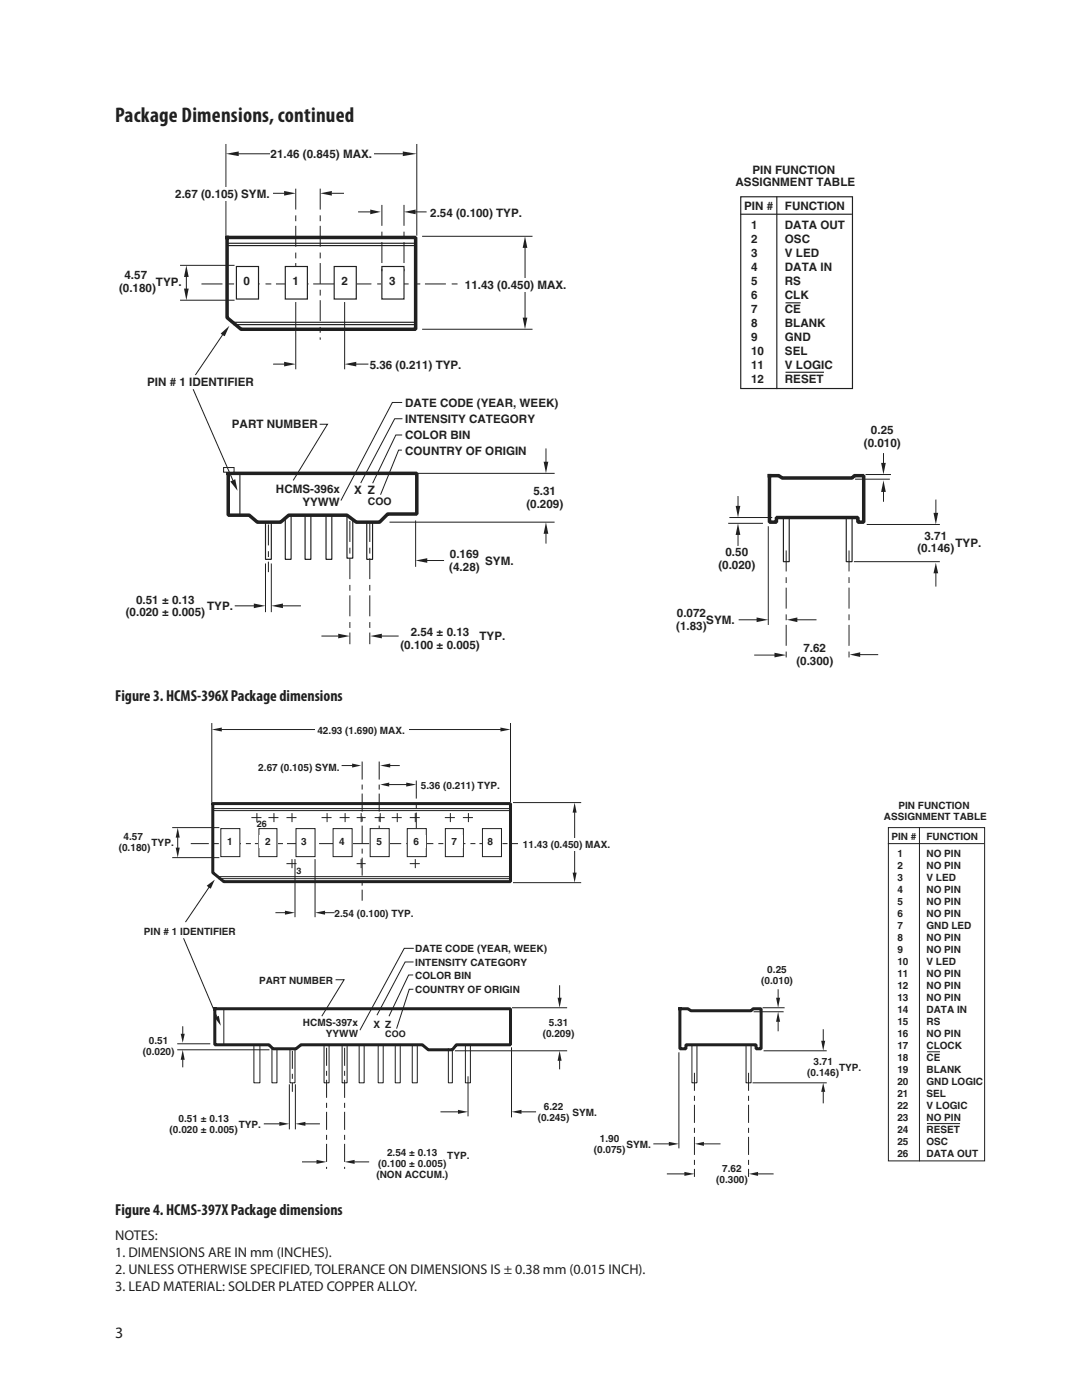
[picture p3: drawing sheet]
<svg xmlns="http://www.w3.org/2000/svg" width="216mm" height="279mm" viewBox="0 0 216 279" stroke-linecap="round" stroke-linejoin="round" font-family="sans-serif">
<path d="M53 102.8v8.8h1.1v-8.8M56.9 102.8v8.8h1.2v-8.8M60.9 102.8v8.8h1.1v-8.8M65.1 102.8v8.8h1.1v-8.8M69.2 102.6v8.8h1.2v-8.8M73.2 102.8v8.8h1.1v-8.8" fill="none" stroke="#231f20" stroke-width=".23"/>
<path d="M78.3 94.5h32.3M77.8 104.2h32.8M82.9 104v9" fill="none" stroke="#231f20" stroke-width=".2"/>
<path d="M54.1 120.9l2.4-.5v1z" fill="#231f20"/>
<path d="M56.5 120.9h3.4" fill="none" stroke="#231f20" stroke-width=".2"/>
<path d="M50.7 120.4l2.3 .5-2.3 .5z" fill="#231f20"/>
<path d="M46.9 120.9h3.8" fill="none" stroke="#231f20" stroke-width=".2"/>
<path d="M73.9 126.9l2.3-.4v.9z" fill="#231f20"/>
<path d="M76.2 126.9h3.3" fill="none" stroke="#231f20" stroke-width=".2"/>
<path d="M67.5 126.5l2.3 .4-2.3 .5z" fill="#231f20"/>
<path d="M64.2 126.9h3.3" fill="none" stroke="#231f20" stroke-width=".2"/>
<path d="M82.9 111.9l2.4-.5v.9z" fill="#231f20"/>
<path d="M85.3 111.9h3.2" fill="none" stroke="#231f20" stroke-width=".2"/>
<path d="M108.5 92.1h.9l-.5 2.4z" fill="#231f20"/>
<path d="M108.9 89.6v2.8" fill="none" stroke="#231f20" stroke-width=".2"/>
<path d="M108.9 104.2l.5 2.3h-.9z" fill="#231f20"/>
<path d="M170.7 95.6h6.8M172.8 94.7h4.9M53 112.6v9.5M54.1 112.6v9.5M108.9 106.5v1.9M153.3 105.1v19.5" fill="none" stroke="#231f20" stroke-width=".2"/>
<path d="M53.6 104.7v9.5M69.8 104v24.6M73.8 104v24.6" fill="none" stroke="#231f20" stroke-width=".2" stroke-dasharray="4.2 1.2 1.2 .9" stroke-linecap="butt"/>
<path d="M156.3 103.3v8.8h1.2v-8.8M168.9 103.3v8.8h1.1v-8.8" fill="none" stroke="#231f20" stroke-width=".23"/>
<path d="M153.5 94.9h1.9l.7 .5h13.9l.5-.5h1.8v9.3h-1.1v-.9h-16.3v.9h-1.4z" fill="none" stroke="#231f20" stroke-width=".7"/>
<path d="M175.8 92.4h.9l-.4 2.3z" fill="#231f20"/>
<path d="M176.3 90.5v1.9" fill="none" stroke="#231f20" stroke-width=".2"/>
<path d="M176.3 95.9l.4 2.3h-.9z" fill="#231f20"/>
<path d="M176.3 97.9v2.1" fill="none" stroke="#231f20" stroke-width=".2"/>
<path d="M169.4 109.9v21.5" fill="none" stroke="#231f20" stroke-width=".2" stroke-dasharray="4.2 1.2 1.2 .9" stroke-linecap="butt"/>
<path d="M157 123.7l2.1-.5v1z" fill="#231f20"/>
<path d="M159.1 123.7h3.7" fill="none" stroke="#231f20" stroke-width=".2"/>
<path d="M151 123.2l2.3 .5-2.3 .5z" fill="#231f20"/>
<path d="M170.5 112.1h16.9M173 104.7h14.4M147.5 123.7h3.5" fill="none" stroke="#231f20" stroke-width=".2"/>
<path d="M186.3 102.4h.9l-.5 2.3z" fill="#231f20"/>
<path d="M186.7 99.8v2.6" fill="none" stroke="#231f20" stroke-width=".2"/>
<path d="M186.7 112.3l.5 2.1h-.9z" fill="#231f20"/>
<path d="M186.7 114.4v2.6" fill="none" stroke="#231f20" stroke-width=".2"/>
<path d="M156.9 109.9v21.5" fill="none" stroke="#231f20" stroke-width=".2" stroke-dasharray="4.2 1.2 1.2 .9" stroke-linecap="butt"/>
<path d="M56.7 38.1l2.3 .5-2.3 .4z" fill="#231f20"/>
<path d="M45.1 28.8v18.1M54.4 38.6h2.3M84.3 47.2h21.9M84.3 65.7h21.9" fill="none" stroke="#231f20" stroke-width=".2"/>
<path d="M40.2 56.7h55M80.6 40.9v13.2" fill="none" stroke="#231f20" stroke-width=".2" stroke-dasharray="4.2 1.2 1.2 .9" stroke-linecap="butt"/>
<g fill="#231f20">
<path d="M104.8 47.2l.4 2.3h-.9z"/>
<path d="M104.3 63.4h.9l-.4 2.3z"/>
</g>
<path d="M104.8 49.5v14.1" fill="none" stroke="#231f20" stroke-width=".2"/>
<g fill="#231f20">
<path d="M37.2 53l.4 2.3h-.9z"/>
<path d="M36.7 57.6h.9l-.4 2.3z"/>
</g>
<path d="M37.2 55.3v2.3" fill="none" stroke="#231f20" stroke-width=".2"/>
<path d="M59 37.6v16.5M63.9 37.6v30.2" fill="none" stroke="#231f20" stroke-width=".2" stroke-dasharray="4.2 1.2 1.2 .9" stroke-linecap="butt"/>
<path d="M68.8 72.7l2.3-.5v.9z" fill="#231f20"/>
<path d="M71.1 72.7h2.3" fill="none" stroke="#231f20" stroke-width=".2"/>
<path d="M56.7 72.2l2.3 .5-2.3 .4z" fill="#231f20"/>
<path d="M54.6 72.7h2.1" fill="none" stroke="#231f20" stroke-width=".2"/>
<path d="M45.5 48.5h37.2M45.5 49h37.2M46.7 64.3h36.2M46.7 64.8h36.2" fill="none" stroke="#231f20" stroke-width=".23"/>
<path d="M47.2 53.2h4.4v6.5h-4.4z" fill="#fff"/>
<path d="M47.2 53.2h4.4v6.5h-4.4z" fill="none" stroke="#231f20" stroke-width=".23"/>
<path d="M76.2 53.2h4.4v6.5h-4.4z" fill="#fff"/>
<path d="M76.2 53.2h4.4v6.5h-4.4z" fill="none" stroke="#231f20" stroke-width=".23"/>
<path d="M66.7 53.2h4.4v6.5h-4.4z" fill="#fff"/>
<path d="M66.7 53.2h4.4v6.5h-4.4z" fill="none" stroke="#231f20" stroke-width=".23"/>
<path d="M56.9 53.2h4.4v6.5h-4.4z" fill="#fff"/>
<path d="M56.9 53.2h4.4v6.5h-4.4z" fill="none" stroke="#231f20" stroke-width=".23"/>
<g fill="#fff">
<path d="M77.6 54.8h1.6v2.8h-1.6z"/>
<path d="M68.1 54.8h1.6v2.8h-1.6z"/>
<path d="M58.3 54.8h1.6v2.8h-1.6z"/>
<path d="M48.6 54.8h1.6v2.8h-1.6z"/>
</g>
<path d="M83.2 28.8v18.1M36 59.9h10.7M36 53h10.7M59 60.4v13.2M68.8 60.4v13.2" fill="none" stroke="#231f20" stroke-width=".2"/>
<path d="M63.9 38.6l2.3-.5v.9z" fill="#231f20"/>
<path d="M66.2 38.6h2.3" fill="none" stroke="#231f20" stroke-width=".2"/>
<path d="M44 66.6l1.8-1.6-1 2.1z" fill="#231f20"/>
<path d="M44.4 66.9l-5.4 7.9" fill="none" stroke="#231f20" stroke-width=".2"/>
<g fill="#fff">
<path d="M34.9 37.4h19.5v2.8h-19.5z"/>
<path d="M91.8 55.5h22.5v2.8h-22.5z"/>
</g>
<path d="M169.5 130.6l2.1-.4v.9z" fill="#231f20"/>
<path d="M171.6 130.6h3.5" fill="none" stroke="#231f20" stroke-width=".2"/>
<path d="M154.5 130.3l2.4 .4-2.4 .5z" fill="#231f20"/>
<path d="M150.6 130.7h3.9" fill="none" stroke="#231f20" stroke-width=".2"/>
<path d="M45.5 94.5h37.7v8.1h-5.8l-1.7 1.6h-4.6l-1.9-1.4h-11.6l-1.6 1.4h-4.7l-1.6-1.4h-4.2z" fill="#fff"/>
<path d="M45.3 47.4h37.6v18.3h-34.8l-2.8-2.3zM45.5 94.5h37.7v8.1h-5.8l-1.7 1.6h-4.6l-1.9-1.4h-11.6l-1.6 1.4h-4.6l-1.7-1.4h-4.2z" fill="none" stroke="#231f20" stroke-width=".7"/>
<path d="M47.9 94.5v8.3" fill="none" stroke="#231f20" stroke-width=".23"/>
<path d="M63.9 84.7h1.4l-6.7 11.1M80.1 89.8h-.6l-3.5 8.8M80.1 80.3h-1.8l-10.2 19.5M80.1 86.8h-1.1l-4.6 9.6M80.2 83.6h-1.4l-6.8 12.7" fill="none" stroke="#231f20" stroke-width=".2"/>
<path d="M76.2 40.9v13.2" fill="none" stroke="#231f20" stroke-width=".2" stroke-dasharray="4.2 1.2 1.2 .9" stroke-linecap="butt"/>
<path d="M80.6 42.3l2.3-.5v1z" fill="#231f20"/>
<path d="M82.9 42.3h2.1" fill="none" stroke="#231f20" stroke-width=".2"/>
<g fill="#231f20">
<path d="M45.1 30.7l2.5-.5v1z"/>
<path d="M80.4 30.2l2.8 .5-2.8 .5z"/>
</g>
<path d="M47.6 30.7h32.8" fill="none" stroke="#231f20" stroke-width=".2"/>
<path d="M53.9 29.5h20.7v2.8h-20.7z" fill="#fff"/>
<path d="M73.9 41.8l2.1 .5-2.1 .5z" fill="#231f20"/>
<path d="M71.6 42.3h2.3M145.4 104.4h6.7M145.6 103.3h8.4" fill="none" stroke="#231f20" stroke-width=".2"/>
<path d="M146.8 101h.9l-.4 2.3z" fill="#231f20"/>
<path d="M147.3 99.1v1.9" fill="none" stroke="#231f20" stroke-width=".2"/>
<path d="M147.3 104.4l.4 2.4h-.9z" fill="#231f20"/>
<path d="M147.3 106.8v2" fill="none" stroke="#231f20" stroke-width=".2"/>
<path d="M147.8 39.3h22.3v38.2h-22.3zM155 39.3v38.2M147.8 42.8h22.1M156.9 60.4h2.7M156.9 74.3h7.4" fill="none" stroke="#231f20" stroke-width=".23"/>
<path d="M44.6 93.3h2.1v.9h-2.1z" fill="#fff"/>
<path d="M44.6 93.3h2.1v.9h-2.1z" fill="none" stroke="#231f20" stroke-width=".2"/>
<path d="M45.9 96.1l1-.5 .5 2.3z" fill="#231f20"/>
<path d="M38.6 77.8l7.9 18.1" fill="none" stroke="#231f20" stroke-width=".2"/>
<path d="M36.1 206.3h.8l-.4 1.8z" fill="#231f20"/>
<path d="M36.5 204.9v1.4" fill="none" stroke="#231f20" stroke-width=".2"/>
<path d="M36.5 209.5l.4 2h-.8z" fill="#231f20"/>
<g fill="none" stroke="#231f20" stroke-width=".2">
<path d="M35.5 209.5h18.2M35.5 208.3h6.4M36.5 211.5v1.4M44.7 201.3v7M50.7 208.5v7.6h1.2v-7.6M54.3 209.3v6.8h1v-6.8M57.9 209.3v6.8h1v-6.8M64.7 208.5v7.6h1v-7.6M68.3 208.5v7.6h1v-7.6M71.7 208.5v7.6h1v-7.6M75.5 208.5v7.6h1v-7.6M78.9 208.5v7.6h1v-7.6"/>
<path d="M82.3 208.5v7.6h1v-7.6M89.5 209.3v6.8h.8v-6.8M90.9 209.7h22.2M92.9 208.5v7.6h1v-7.6M93.4 214.9v7.8M102.1 209.1v13.8M102.3 201.1h10.8"/>
</g>
<path d="M42.9 201.3h59v7.2h-10.8l-.8 1h-4.8l-1.2-1h-24.2l-1 .8h-4.6l-.8-.8h-10.8z" fill="none" stroke="#231f20" stroke-width=".6"/>
<path d="M58.9 224.3l2-.4v.8z" fill="#231f20"/>
<path d="M60.9 224.3h2.8" fill="none" stroke="#231f20" stroke-width=".2"/>
<path d="M55.7 223.9l2 .4-2 .4z" fill="#231f20"/>
<path d="M52.7 224.3h3" fill="none" stroke="#231f20" stroke-width=".2"/>
<path d="M68.8 231.9l2-.4v.8z" fill="#231f20"/>
<path d="M70.8 231.9h2.8" fill="none" stroke="#231f20" stroke-width=".2"/>
<path d="M63.2 231.5l2 .4-2 .4z" fill="#231f20"/>
<path d="M60.4 231.9h2.8" fill="none" stroke="#231f20" stroke-width=".2"/>
<path d="M102.1 221.9l2-.4v.8z" fill="#231f20"/>
<path d="M104.1 221.9h2.8" fill="none" stroke="#231f20" stroke-width=".2"/>
<path d="M91.4 221.5l2 .4-2 .4z" fill="#231f20"/>
<path d="M88 221.9h3.4" fill="none" stroke="#231f20" stroke-width=".2"/>
<path d="M111.3 199.1h.8l-.4 2z" fill="#231f20"/>
<path d="M111.7 196.7v2.4" fill="none" stroke="#231f20" stroke-width=".2"/>
<path d="M111.7 209.7l.4 2h-.8z" fill="#231f20"/>
<path d="M57.7 216.5v8.8M58.9 216.5v8.8M111.7 211.7v1.6M135.5 210.1v19M138.1 208.5v7.6h1v-7.6M148.9 208.5v7.6h1v-7.6M150.5 201.9h5.8M152.3 201.1h4.2" fill="none" stroke="#231f20" stroke-width=".2"/>
<path d="M58.3 209.7v8.2M65.2 209.1v24.2M68.8 209.1v24.2" fill="none" stroke="#231f20" stroke-width=".2" stroke-dasharray="3.6 1 1 .8" stroke-linecap="butt"/>
<path d="M135.7 201.3h1.6l.6 .4h12l.4-.4h1.6v8h-1v-.8h-14v.8h-1.2z" fill="none" stroke="#231f20" stroke-width=".6"/>
<path d="M154.9 199.1h.8l-.4 2z" fill="#231f20"/>
<path d="M155.3 197.5v1.6" fill="none" stroke="#231f20" stroke-width=".2"/>
<path d="M155.3 201.9l.4 2h-.8z" fill="#231f20"/>
<path d="M155.3 203.9v1.8" fill="none" stroke="#231f20" stroke-width=".2"/>
<path d="M149.4 214.1v20.8" fill="none" stroke="#231f20" stroke-width=".2" stroke-dasharray="3.6 1 1 .8" stroke-linecap="butt"/>
<path d="M138.7 228.3l1.8-.4v.8z" fill="#231f20"/>
<path d="M140.5 228.3h3.2" fill="none" stroke="#231f20" stroke-width=".2"/>
<path d="M133.5 227.9l2 .4-2 .4z" fill="#231f20"/>
<path d="M150.3 216.1h14.6M152.5 209.7h12.4M130.5 228.3h3" fill="none" stroke="#231f20" stroke-width=".2"/>
<path d="M163.9 207.7h.8l-.4 2z" fill="#231f20"/>
<path d="M164.3 205.5v2.2" fill="none" stroke="#231f20" stroke-width=".2"/>
<path d="M164.3 216.1l.4 1.8h-.8z" fill="#231f20"/>
<path d="M164.3 217.9v2.2" fill="none" stroke="#231f20" stroke-width=".2"/>
<path d="M138.6 214.1v20.8" fill="none" stroke="#231f20" stroke-width=".2" stroke-dasharray="3.6 1 1 .8" stroke-linecap="butt"/>
<g fill="#231f20">
<path d="M81.1 156.2l2 .4-2 .4z"/>
<path d="M75.9 156.6l1.8-.4v.8z"/>
</g>
<path d="M77.7 156.6h3.6" fill="none" stroke="#231f20" stroke-width=".2"/>
<path d="M70.3 152.4l1.8 .4-1.8 .4z" fill="#231f20"/>
<path d="M42.3 144.4v15.6M68.3 152.8h2M102.5 176.2h13.4M102.5 160.2h13.4" fill="none" stroke="#231f20" stroke-width=".2"/>
<path d="M83.1 155.8v10.4M38.1 168.4h68" fill="none" stroke="#231f20" stroke-width=".2" stroke-dasharray="3.6 1 1 .8" stroke-linecap="butt"/>
<g fill="#231f20">
<path d="M42.3 145.6l2-.4v.8z"/>
<path d="M99.9 145.2l2 .4-2 .4z"/>
</g>
<path d="M44.3 145.6h55.8" fill="none" stroke="#231f20" stroke-width=".2"/>
<g fill="#231f20">
<path d="M114.7 160.2l.4 2h-.8z"/>
<path d="M114.3 174.2h.8l-.4 2z"/>
</g>
<path d="M114.7 162.2v12.2" fill="none" stroke="#231f20" stroke-width=".2"/>
<g fill="#231f20">
<path d="M35.5 165.2l.4 2h-.8z"/>
<path d="M35.1 169.2h.8l-.4 2z"/>
</g>
<path d="M35.5 167.2v2" fill="none" stroke="#231f20" stroke-width=".2"/>
<path d="M72.3 152v27.7M75.7 152v14.2" fill="none" stroke="#231f20" stroke-width=".2" stroke-dasharray="3.6 1 1 .8" stroke-linecap="butt"/>
<path d="M62.9 182.1l2-.4v.8z" fill="#231f20"/>
<path d="M64.7 182.1h2" fill="none" stroke="#231f20" stroke-width=".2"/>
<path d="M56.9 181.7l2 .4-2 .4z" fill="#231f20"/>
<path d="M42.7 161.4h59M42.7 161.8h59M43.7 175h58.2M43.7 175.4h58.2M55.1 182.1h1.8" fill="none" stroke="#231f20" stroke-width=".2"/>
<path d="M42.5 160.4h59.4v15.6h-57.2l-2.2-1.8v-13.6" fill="none" stroke="#231f20" stroke-width=".6"/>
<path d="M44.1 165.4h3.8v5.6h-3.8z" fill="#fff"/>
<path d="M44.1 165.4h3.8v5.6h-3.8z" fill="none" stroke="#231f20" stroke-width=".2"/>
<path d="M96.3 165.4h3.8v5.6h-3.8z" fill="#fff"/>
<path d="M96.3 165.4h3.8v5.6h-3.8z" fill="none" stroke="#231f20" stroke-width=".2"/>
<path d="M88.9 165.4h3.6v5.6h-3.6z" fill="#fff"/>
<path d="M88.9 165.4h3.6v5.6h-3.6z" fill="none" stroke="#231f20" stroke-width=".2"/>
<path d="M81.3 165.4h3.8v5.6h-3.8z" fill="#fff"/>
<path d="M81.3 165.4h3.8v5.6h-3.8z" fill="none" stroke="#231f20" stroke-width=".2"/>
<path d="M73.9 165.4h3.8v5.6h-3.8z" fill="#fff"/>
<path d="M73.9 165.4h3.8v5.6h-3.8z" fill="none" stroke="#231f20" stroke-width=".2"/>
<path d="M66.5 165.4h3.8v5.6h-3.8z" fill="#fff"/>
<path d="M66.5 165.4h3.8v5.6h-3.8z" fill="none" stroke="#231f20" stroke-width=".2"/>
<path d="M59.1 165.4h3.8v5.6h-3.8z" fill="#fff"/>
<path d="M59.1 165.4h3.8v5.6h-3.8z" fill="none" stroke="#231f20" stroke-width=".2"/>
<path d="M51.7 165.4h3.6v5.6h-3.6z" fill="#fff"/>
<path d="M51.7 165.4h3.6v5.6h-3.6z" fill="none" stroke="#231f20" stroke-width=".2"/>
<g fill="#fff">
<path d="M96.5 166.8h3.2v2.4h-3.2z"/>
<path d="M89.1 166.8h3.2v2.4h-3.2z"/>
<path d="M81.7 166.8h3.2v2.4h-3.2z"/>
<path d="M74.3 166.8h3v2.4h-3z"/>
<path d="M66.9 166.8h3v2.4h-3z"/>
<path d="M59.3 166.8h3.2v2.4h-3.2z"/>
<path d="M51.9 166.8h3.2v2.4h-3.2z"/>
<path d="M44.5 166.8h3.2v2.4h-3.2z"/>
</g>
<path d="M101.9 144.4v15.6M34.5 171.2h9.2M34.5 165.2h9.2M58.9 171.6v11.3M62.9 171.6v11.3" fill="none" stroke="#231f20" stroke-width=".2"/>
<path d="M75.9 152.8l2-.4v.8z" fill="#231f20"/>
<path d="M77.9 152.8h1.8" fill="none" stroke="#231f20" stroke-width=".2"/>
<path d="M41.3 176.8l1.6-1.2-.8 1.8z" fill="#231f20"/>
<path d="M41.7 177.2l-4.6 6.7" fill="none" stroke="#231f20" stroke-width=".2"/>
<path d="M42.9 203.1l.8-.4 .4 2z" fill="#231f20"/>
<path d="M36.7 187.3l6.6 15.6M67.1 195.5h1.6l-4.4 7.2M82.3 194.6h-.8l-3.8 8.1M82.4 197.4h-.7l-2.5 7.8M82.4 192h-1.6l-5.5 10.5M82.5 189.3h-1.8l-8.8 16.2" fill="none" stroke="#231f20" stroke-width=".2"/>
<g fill="#fff">
<path d="M62.9 144.6h18.6v2.4h-18.6z"/>
<path d="M103.5 167.4h19.4v2.4h-19.4z"/>
</g>
<path d="M149.5 234.3l1.8-.4v.8z" fill="#231f20"/>
<path d="M151.3 234.3h3" fill="none" stroke="#231f20" stroke-width=".2"/>
<path d="M136.6 233.9l2 .4-2 .4z" fill="#231f20"/>
<g fill="none" stroke="#231f20" stroke-width=".2">
<path d="M50.3 163.2h1.8M51.3 162.4v1.6M53.7 163.2h1.8M54.7 162.4v1.6M57.3 172.4h1.8M57.3 163.2h1.8M58.3 171.6v1.6M58.3 162.4v1.6M64.3 163.2h1.8M65.3 162.4v1.6M67.9 163.2h1.8M68.9 162.4v1.6"/>
<path d="M71.3 172.4h1.6M71.3 163.2h1.6M72.1 171.6v1.6M72.1 162.4v1.6M74.9 163.2h1.8M75.9 162.4v1.6M78.3 163.2h1.8M79.3 162.4v1.6M81.9 172.4h1.8M81.9 163.2h1.8M82.9 171.6v1.6M82.9 162.4v1.6"/>
<path d="M88.9 163.2h1.8M89.9 162.4v1.6M92.5 163.2h1.8M93.5 162.4v1.6M177.3 165.2h19.2v66.5h-19.2zM177.3 168.4h19M183.5 165.2v66.5M185.1 209.9h2.4M133.2 234.3h3.4M185.1 224.2h6.4"/>
</g>
<text font-size="4.2" fill="#231f20" x="22.9" y="24.4">Package Dimensions, continued</text>
<g font-size="3.2" fill="#231f20">
<text x="23" y="139.9">Figure 3. HCMS-396X Package dimensions</text>
<text x="23" y="242.4">Figure 4. HCMS-397X Package dimensions</text>
<text x="23" y="267.1">3</text>
</g>
<g font-size="2.8" fill="#231f20">
<text x="23" y="247.5">NOTES:</text>
<text x="23" y="250.9">1. DIMENSIONS ARE IN mm (INCHES).</text>
<text x="23" y="254.3">2. UNLESS OTHERWISE SPECIFIED, TOLERANCE ON DIMENSIONS IS ± 0.38 mm (0.015 INCH).</text>
<text x="23" y="257.7">3. LEAD MATERIAL: SOLDER PLATED COPPER ALLOY.</text>
</g>
<g font-size="2.3" fill="#231f20">
<text x="54" y="31.6">21.46 (0.845) MAX.</text>
<text x="150.1" y="34.6">PIN FUNCTION</text>
<text x="35" y="39.5">2.67 (0.105) SYM.</text>
<text x="146.8" y="37.2">ASSIGNMENT TABLE</text>
<text x="148.5" y="41.8">PIN #</text>
<text x="156.6" y="41.8">FUNCTION</text>
<text x="85.8" y="43.2">2.54 (0.100) TYP.</text>
<text x="149.9" y="45.8">1</text>
<text x="156.6" y="45.8">DATA OUT</text>
<text x="149.9" y="48.5">2</text>
<text x="149.9" y="51.3">3</text>
<text x="156.6" y="48.5">OSC</text>
<text x="156.6" y="51.3">V LED</text>
<text x="23.8" y="58.3">(0.180)</text>
<text x="24.8" y="55.7">4.57</text>
<text x="31.1" y="57.1">TYP.</text>
<text x="48.6" y="56.9">0</text>
<text x="58.4" y="56.9">1</text>
<text x="68.1" y="56.9">2</text>
<text x="77.6" y="56.9">3</text>
<text x="92.8" y="57.6">11.43 (0.450) MAX.</text>
<text x="149.9" y="54.1">4</text>
<text x="149.9" y="56.9">5</text>
<text x="149.9" y="59.7">6</text>
<text x="156.6" y="54.1">DATA IN</text>
<text x="156.6" y="56.9">RS</text>
<text x="156.6" y="59.7">CLK</text>
<text x="149.9" y="62.5">7</text>
<text x="149.9" y="65.2">8</text>
<text x="156.6" y="62.5">CE</text>
<text x="156.6" y="65.2">BLANK</text>
<text x="149.9" y="68">9</text>
<text x="149.9" y="70.8">10</text>
<text x="156.6" y="68">GND</text>
<text x="156.6" y="70.8">SEL</text>
<text x="29.4" y="77.1">PIN # 1 IDENTIFIER</text>
<text x="73.8" y="73.6">5.36 (0.211) TYP.</text>
<text x="149.9" y="73.6">11</text>
<text x="149.9" y="76.4">12</text>
<text x="156.6" y="73.6">V LOGIC</text>
<text x="156.6" y="76.4">RESET</text>
<text x="80.8" y="81.2">DATE CODE (YEAR, WEEK)</text>
<text x="46.3" y="85.5">PART NUMBER</text>
<text x="80.8" y="84.4">INTENSITY CATEGORY</text>
<text x="80.8" y="87.7">COLOR BIN</text>
<text x="172.4" y="89.1">(0.010)</text>
<text x="173.8" y="86.6">0.25</text>
<text x="80.8" y="90.8">COUNTRY OF ORIGIN</text>
<text x="55.1" y="98.4">HCMS-396x</text>
<text x="60.4" y="101">YYWW</text>
<text x="70.7" y="98.6">X Z</text>
<text x="105" y="101.4">(0.209)</text>
<text x="106.4" y="98.9">5.31</text>
<text x="184.5" y="107.7">3.71</text>
<text x="89.7" y="113.9">(4.28)</text>
<text x="89.8" y="111.4">0.169</text>
<text x="96.8" y="112.8">SYM.</text>
<text x="143.3" y="113.5">(0.020)</text>
<text x="144.8" y="110.9">0.50</text>
<text x="183.1" y="110.2">(0.146)</text>
<text x="190.7" y="109.1">TYP.</text>
<text x="25.1" y="123">(0.020 ± 0.005)</text>
<text x="27.2" y="120.4">0.51 ± 0.13</text>
<text x="41.3" y="121.8">TYP.</text>
<text x="134.9" y="125.8">(1.83)</text>
<text x="135.1" y="123.2">0.072</text>
<text x="140.9" y="124.6">SYM.</text>
<text x="79.9" y="129.5">(0.100 ± 0.005)</text>
<text x="82" y="126.9">2.54 ± 0.13</text>
<text x="95.7" y="127.6">TYP.</text>
<text x="160.3" y="130.2">7.62</text>
<text x="158.9" y="132.7">(0.300)</text>
</g>
<text font-size="2.1" fill="#231f20" x="73.4" y="100.7">COO</text>
<g font-size="2" fill="#231f20">
<text x="63.3" y="146.4">42.93 (1.690) MAX.</text>
<text x="51.5" y="153.8">2.67 (0.105) SYM.</text>
<text x="84" y="157.4">5.36 (0.211) TYP.</text>
<text x="179.3" y="161.4">PIN FUNCTION</text>
<text x="24.6" y="167.6">4.57</text>
<text x="176.4" y="163.6">ASSIGNMENT TABLE</text>
<text x="177.9" y="167.6">PIN #</text>
<text x="184.9" y="167.6">FUNCTION</text>
<text x="23.7" y="169.8">(0.180)</text>
<text x="30.2" y="168.8">TYP.</text>
<text x="45.3" y="168.6">1</text>
<text x="52.9" y="168.6">2</text>
<text x="60.1" y="168.6">3</text>
<text x="67.7" y="168.6">4</text>
<text x="75.1" y="168.6">5</text>
<text x="82.5" y="168.6">6</text>
<text x="90.1" y="168.6">7</text>
<text x="97.3" y="168.6">8</text>
<text x="104.3" y="169.2">11.43 (0.450) MAX.</text>
<text x="179.1" y="171">1</text>
<text x="179.1" y="173.4">2</text>
<text x="184.9" y="171">NO PIN</text>
<text x="184.9" y="173.4">NO PIN</text>
<text x="179.1" y="175.8">3</text>
<text x="179.1" y="178.2">4</text>
<text x="184.9" y="175.8">V LED</text>
<text x="184.9" y="178.2">NO PIN</text>
<text x="66.8" y="182.9">2.54 (0.100) TYP.</text>
<text x="179.1" y="180.5">5</text>
<text x="179.1" y="182.9">6</text>
<text x="179.1" y="185.3">7</text>
<text x="184.9" y="180.5">NO PIN</text>
<text x="184.9" y="182.9">NO PIN</text>
<text x="184.9" y="185.3">GND LED</text>
<text x="28.7" y="186.5">PIN # 1 IDENTIFIER</text>
<text x="82.9" y="189.9">DATE CODE (YEAR, WEEK)</text>
<text x="179.1" y="187.7">8</text>
<text x="179.1" y="190.1">9</text>
<text x="184.9" y="187.7">NO PIN</text>
<text x="184.9" y="190.1">NO PIN</text>
<text x="51.7" y="196.3">PART NUMBER</text>
<text x="82.9" y="192.7">INTENSITY CATEGORY</text>
<text x="82.9" y="195.3">COLOR BIN</text>
<text x="151.9" y="196.3">(0.010)</text>
<text x="153.1" y="194.1">0.25</text>
<text x="179.1" y="192.5">10</text>
<text x="179.1" y="194.9">11</text>
<text x="179.1" y="197.3">12</text>
<text x="184.9" y="192.5">V LED</text>
<text x="184.9" y="194.9">NO PIN</text>
<text x="184.9" y="197.3">NO PIN</text>
<text x="82.9" y="198.1">COUNTRY OF ORIGIN</text>
<text x="179.1" y="199.7">13</text>
<text x="179.1" y="202.1">14</text>
<text x="184.9" y="199.7">NO PIN</text>
<text x="184.9" y="202.1">DATA IN</text>
<text x="29.7" y="208.3">0.51</text>
<text x="60.5" y="204.7">HCMS-397x</text>
<text x="65" y="206.9">YYWW</text>
<text x="74.5" y="205.1">X Z</text>
<text x="108.3" y="206.9">(0.209)</text>
<text x="109.5" y="204.7">5.31</text>
<text x="179.1" y="204.5">15</text>
<text x="179.1" y="206.9">16</text>
<text x="179.1" y="209.3">17</text>
<text x="184.9" y="204.5">RS</text>
<text x="184.9" y="206.9">NO PIN</text>
<text x="184.9" y="209.3">CLOCK</text>
<text x="28.5" y="210.5">(0.020)</text>
<text x="161.1" y="214.7">(0.146)</text>
<text x="162.3" y="212.5">3.71</text>
<text x="167.4" y="213.7">TYP.</text>
<text x="179.1" y="211.7">18</text>
<text x="179.1" y="214.1">19</text>
<text x="184.9" y="211.7">CE</text>
<text x="184.9" y="214.1">BLANK</text>
<text x="108.5" y="221.5">6.22</text>
<text x="179.1" y="216.5">20</text>
<text x="179.1" y="218.9">21</text>
<text x="179.1" y="221.3">22</text>
<text x="184.9" y="216.5">GND LOGIC</text>
<text x="184.9" y="218.9">SEL</text>
<text x="184.9" y="221.3">V LOGIC</text>
<text x="33.9" y="226.1">(0.020 ± 0.005)</text>
<text x="35.6" y="223.9">0.51 ± 0.13</text>
<text x="47.6" y="225.1">TYP.</text>
<text x="107.3" y="223.7">(0.245)</text>
<text x="114.2" y="222.7">SYM.</text>
<text x="119.7" y="227.9">1.90</text>
<text x="179.1" y="223.7">23</text>
<text x="179.1" y="226.1">24</text>
<text x="184.9" y="223.7">NO PIN</text>
<text x="184.9" y="226.1">RESET</text>
<text x="75.5" y="232.9">(0.100 ± 0.005)</text>
<text x="77.2" y="230.7">2.54 ± 0.13</text>
<text x="89.2" y="231.3">TYP.</text>
<text x="118.5" y="230.1">(0.075)</text>
<text x="125" y="229.1">SYM.</text>
<text x="144.1" y="233.9">7.62</text>
<text x="179.1" y="228.5">25</text>
<text x="179.1" y="230.9">26</text>
<text x="184.9" y="228.5">OSC</text>
<text x="184.9" y="230.9">DATA OUT</text>
<text x="75.1" y="235.1">(NON ACCUM.)</text>
<text x="142.9" y="236.1">(0.300)</text>
</g>
<g font-size="1.8" fill="#231f20">
<text x="51.3" y="165">26</text>
<text x="59.2" y="174.4">3</text>
<text x="76.9" y="206.9">COO</text>
</g>
</svg>
